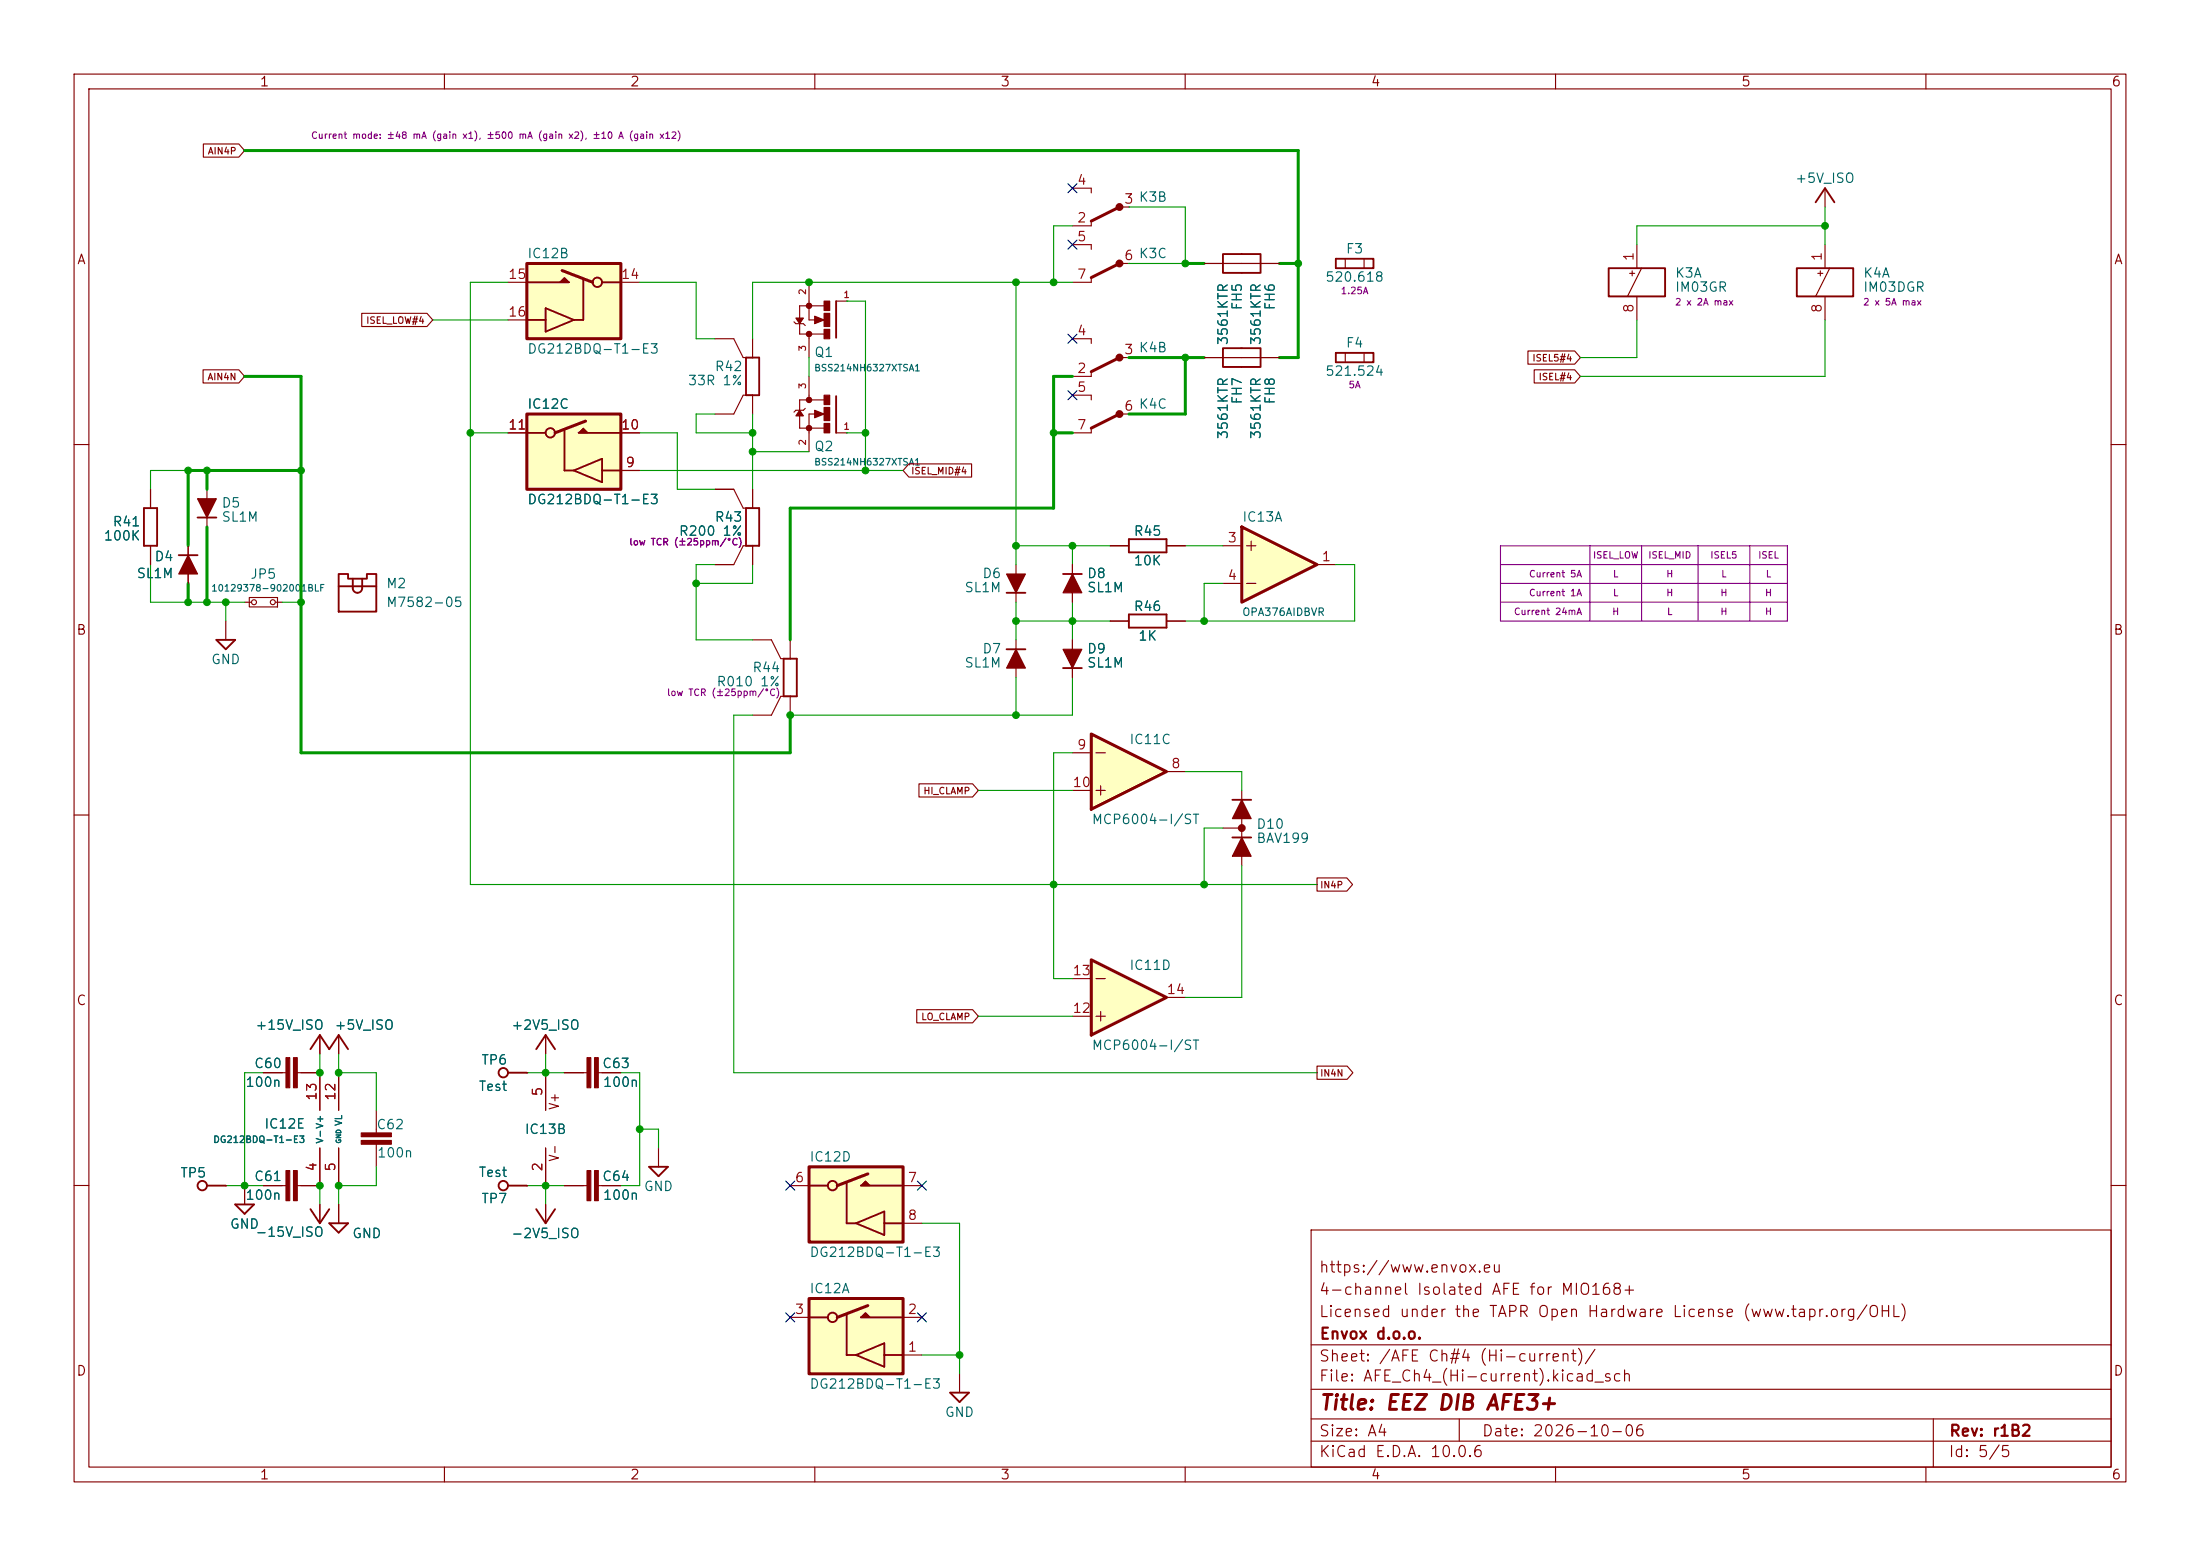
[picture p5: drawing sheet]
<svg xmlns="http://www.w3.org/2000/svg" width="297mm" height="210mm" viewBox="0 0 297 210" stroke-linecap="round" stroke-linejoin="round" font-family="sans-serif">
<g fill="none" stroke="#840000" stroke-width=".15">
<path d="M10 10h277v190h-277zM12 12h273v186h-273zM60 10v2M110 10v2M160 10v2M210 10v2M260 10v2M144.8 25.4h2.5v.6M144.8 33h2.5v.7M147.3 29.8v.7h-2.5M147.3 37.5v.6h-2.5M151.1 27.9h1.3"/>
<path d="M151.1 35.6h1.3M152.4 27.9h.1M152.4 35.6h.1M162.6 35.6h10.1M181.6 34.9v1.3M184.1 34.9v1.3M221 33v3.2M221.6 36.2l-1.9 3.8M246.4 25.4v2.5M246.4 33v3.2M247 36.2l-1.9 3.8M96.5 45.7h2.6l1.2 2.6h1.3v-2.6"/>
<path d="M96.5 55.9h2.6l1.2-2.6h1.3v2.6M167.6 48.3h5.1M181.6 47.6v1.3M184.1 47.6v1.3M221 40v3.2M246.4 40v3.2M10 60h2M144.8 76.2v5.1M149.9 73.7h2.5M157.5 73.7h2.5M285 60h2M144.8 86.4v5"/>
<path d="M149.9 83.8h2.5M157.5 83.8h2.5M10 110h2M285 110h2M10 160h2M45.7 162.6v2.5M71.1 160h.1M73.7 162.6v2.5M177 166h108v32h-108zM285 160h2M60 198v2M110 198v2"/>
<path d="M160 198v2M177 194.5h108M177 191.5h108M177 187.5h108M177 181.5h108M197 191.5v3M210 198v2M260 198v2M261 191.5v6.5"/>
</g>
<g fill="none" stroke="#840000" stroke-width=".25">
<path d="M165.1 34.3h5.1v2.5h-5.1zM180.3 34.9h5.1v1.3h-5.1zM217.2 36.2h7.6v3.8h-7.6zM242.6 36.2h7.6v3.8h-7.6zM245.1 27.3l1.3-1.9 1.2 1.9M100.7 48.3h1.8v5h-1.8zM167.6 47h2.6v2.5h-2.6M180.3 47.6h5.1v1.3h-5.1zM143.5 77.5h2.5M152.4 72.8h5.1v1.7h-5.1zM143.5 90.2h2.5M152.4 82.9h5.1v1.8h-5.1z"/>
<path d="M44.4 165.1h2.6l-1.3 1.3zM68.6 160h2.5M72.4 163.2l1.3 1.9 1.2-1.9"/>
<circle cx="67.9" cy="160" r=".63"/>
</g>
<g fill="#840000" stroke="#840000" stroke-width=".41">
<circle cx="151.1" cy="27.9" r=".33"/>
<circle cx="151.1" cy="35.6" r=".33"/>
</g>
<path d="M151.1 27.9l-3.8 1.9M151.1 35.6l-3.8 1.9" fill="none" stroke="#840000" stroke-width=".41"/>
<g fill="#840000" stroke="#840000" stroke-width=".15">
<path d="M143.5 87.6h2.5l-1.2 2.6z"/>
<path d="M144.8 77.5l1.2 2.5h-2.5z"/>
</g>
<path d="M147.3 129.5l10.2 5.1-10.2 5.1z" fill="#ffffc2"/>
<path d="M147.3 129.5l10.2 5.1-10.2 5.1z" fill="none" stroke="#840000" stroke-width=".41"/>
<path d="M144.8 137.2h2.5M144.8 132.1h2.5M148 137.2h1.2M148 132.1h1.2M148.6 136.5v1.3M157.5 134.6h2.5" fill="none" stroke="#840000" stroke-width=".15"/>
<path d="M71.1 35.6h12.7v10.1h-12.7z" fill="#ffffc2"/>
<path d="M71.1 35.6h12.7v10.1h-12.7zM75.9 36.5l4.1 1.6" fill="none" stroke="#840000" stroke-width=".41"/>
<g fill="none" stroke="#840000" stroke-width=".25">
<path d="M71.1 38.1h5.7M78.7 37.8v5.4h-1.2M81.3 38.1h2.5M71.1 43.2h2.6M73.7 41.6l3.8 1.6-3.8 1.6zM112.9 40.6v5M112.9 53.5v4.9M166.4 108h2.5M166.4 113h2.5M27.9 160h2.6M31.7 162.6h2.6l-1.3 1.2zM41.9 163.2l1.3 1.9 1.2-1.9"/>
<circle cx="80.6" cy="38.1" r=".63"/>
<circle cx="27.3" cy="160" r=".63"/>
</g>
<g fill="#840000" stroke="#840000" stroke-width=".15">
<path d="M75.6 38.1l.6-.6 .6 .6z"/>
<path d="M167.6 108l1.3 2.5h-2.5z"/>
<path d="M167.6 113l1.3 2.6h-2.5z"/>
<path d="M111.3 53.3h.7v1.3h-.7z"/>
<path d="M111.3 55h.7v1.8h-.7z"/>
<path d="M111.3 57.2h.7v1.2h-.7z"/>
<path d="M110 55.4l1.3 .5-1.3 .5z"/>
<path d="M107.9 55.4l.6 .7h-1.1z"/>
<path d="M111.3 44.5h.7v1.2h-.7z"/>
<path d="M111.3 42.3h.7v1.8h-.7z"/>
<path d="M111.3 40.6h.7v1.3h-.7z"/>
<path d="M110 42.7l1.3 .5-1.3 .5z"/>
<path d="M107.4 42.9h1.1l-.6 .8z"/>
<path d="M38.6 158h.5v4.1h-.5z"/>
<path d="M39.6 158h.5v4.1h-.5z"/>
<circle cx="109.2" cy="54" r=".36"/>
<circle cx="109.2" cy="57.8" r=".36"/>
<circle cx="109.2" cy="45.1" r=".36"/>
<circle cx="109.2" cy="41.3" r=".36"/>
</g>
<g fill="none" stroke="#840000" stroke-width=".15">
<path d="M68.6 38.1h2.5M83.8 38.1h2.6M109.2 38.1v5.1h.9M68.6 43.2h2.5M107.2 43.4l.2 .3h1.1l.2 .2M108.7 55.1l-.2 .3h-1.1l-.2 .2M109.2 45.1v3.2M109.2 50.8v3.2M110.1 55.9h-.9v5.1M111.2 54h-3.3v3.8h3.4M111.3 41.3h-3.4v3.8h3.3M112.9 58.4h1.4"/>
<path d="M112.9 40.6h1.4M114.3 58.4h.1M114.3 40.6h.1M165.1 111.8h2.5M167.6 106.7v10.1M30.5 160h.1M33 160v2.6M35.6 160h3M40.1 160h3.1M43.2 162.6v2.5"/>
</g>
<circle cx="167.6" cy="111.8" r=".33" fill="#840000" stroke="#840000" stroke-width=".41"/>
<path d="M109.2 175.3h12.7v10.1h-12.7z" fill="#ffffc2"/>
<path d="M109.2 175.3h12.7v10.1h-12.7zM117.2 176.2l-4.2 1.6" fill="none" stroke="#840000" stroke-width=".41"/>
<g fill="none" stroke="#840000" stroke-width=".25">
<path d="M100.7 68.6h1.8v5.1h-1.8zM41.9 141.6l1.3-1.9 1.2 1.9 1.3-1.9 1.3 1.9M109.2 177.8h2.6M114.3 177.5v5.4h1.3M116.2 177.8h5.7M115.6 182.9l3.8-1.6v3.2zM119.4 182.9h2.5"/>
<circle cx="112.4" cy="177.8" r=".63"/>
</g>
<path d="M116.2 177.8l.6-.6 .7 .6z" fill="#840000" stroke="#840000" stroke-width=".15"/>
<path d="M96.5 66h2.6l1.2 2.6h1.3v-2.6M96.5 76.2h2.6l1.2-2.5h1.3v2.5M43.2 139.7v2.5M45.7 139.7v2.5M106.7 177.8h2.5M121.9 177.8h2.6M121.9 182.9h2.6" fill="none" stroke="#840000" stroke-width=".15"/>
<path d="M71.1 55.9h12.7v10.1h-12.7z" fill="#ffffc2"/>
<path d="M71.1 55.9h12.7v10.1h-12.7zM79.1 56.8l-4.2 1.6" fill="none" stroke="#840000" stroke-width=".41"/>
<g fill="none" stroke="#840000" stroke-width=".25">
<path d="M71.1 58.4h2.6M76.2 58.1v5.4h1.3M78.1 58.4h5.7M19.4 68.6h1.8v5.1h-1.8zM26.7 69.9h2.5M77.5 63.5l3.8-1.6v3.2zM81.3 63.5h2.5M68.6 144.8h2.5M72.4 141.6l1.3-1.9 1.2 1.9"/>
<circle cx="74.3" cy="58.4" r=".63"/>
<circle cx="67.9" cy="144.8" r=".63"/>
</g>
<g fill="#840000" stroke="#840000" stroke-width=".15">
<path d="M78.1 58.4l.6-.6 .7 .6z"/>
<path d="M48.8 152.9h4v.5h-4z"/>
<path d="M48.8 153.9h4v.5h-4z"/>
<path d="M38.6 142.7h.5v4.1h-.5z"/>
<path d="M39.6 142.7h.5v4.1h-.5z"/>
<path d="M26.7 67.3h2.5l-1.3 2.6z"/>
</g>
<g fill="none" stroke="#840000" stroke-width=".15">
<path d="M68.6 58.4h2.5M83.8 58.4h2.6M20.3 66v2.6M20.3 73.7v2.5M27.9 66v5.1M83.8 63.5h2.6M73.7 139.7v2.5M35.6 144.8h3M40.1 144.8h3.1v5.1M43.2 154.9v5.1M45.7 144.8v5.1M45.7 154.9v5.1"/>
<path d="M50.8 149.9v3M50.8 154.4v3.1M71.1 144.8h.1"/>
</g>
<path d="M147.3 99.1l10.2 5-10.2 5.1z" fill="#ffffc2"/>
<path d="M147.3 99.1l10.2 5-10.2 5.1z" fill="none" stroke="#840000" stroke-width=".41"/>
<g fill="none" stroke="#840000" stroke-width=".15">
<path d="M137.2 76.2v5.1M33 81.3h.9M33.7 80.6h3.8v1.3h-3.8zM37.2 81.3h.9M137.2 86.4v5M144.8 106.7h2.5M144.8 101.6h2.5M148 106.7h1.2M148 101.6h1.2M148.6 106v1.3M157.5 104.1h2.5M73.7 144.8v5.1"/>
<path d="M73.7 154.9v5.1M76.2 144.8h3M80.8 144.8h3M76.2 160h3M80.8 160h3"/>
<circle cx="34.3" cy="81.3" r=".33"/>
<circle cx="36.8" cy="81.3" r=".33"/>
</g>
<path d="M45.7 77.5h1.3v.6h2.5v-.6h1.3v5.1h-5.1zM45.7 79.1h5.1M47.6 78.1v1.3a.64 .64 0 0 0 .7 .6M48.9 78.1v1.3a.63 .63 0 0 1-.6 .6M135.9 87.6h2.5M135.9 80h2.5" fill="none" stroke="#840000" stroke-width=".25"/>
<g fill="#840000" stroke="#840000" stroke-width=".15">
<path d="M137.2 87.6l1.2 2.6h-2.5z"/>
<path d="M135.9 77.5h2.5l-1.2 2.5z"/>
<path d="M80.3 142.7h.5v4.1h-.5z"/>
<path d="M79.2 142.7h.6v4.1h-.6z"/>
<path d="M80.3 158h.5v4.1h-.5z"/>
<path d="M79.2 158h.6v4.1h-.6z"/>
</g>
<path d="M109.2 157.5h12.7v10.1h-12.7z" fill="#ffffc2"/>
<path d="M109.2 157.5h12.7v10.1h-12.7zM117.2 158.4l-4.2 1.6" fill="none" stroke="#840000" stroke-width=".41"/>
<g fill="none" stroke="#840000" stroke-width=".25">
<path d="M114.3 159.7v5.4h1.3M109.2 160h2.6M115.6 165.1l3.8-1.6v3.2zM116.2 160h5.7M119.4 165.1h2.5M128.3 188h2.5l-1.3 1.2z"/>
<circle cx="112.4" cy="160" r=".63"/>
</g>
<path d="M116.2 160l.6-.6 .7 .6z" fill="#840000" stroke="#840000" stroke-width=".15"/>
<path d="M106.7 160h2.5M121.9 160h2.6M121.9 165.1h2.6M129.5 185.4v2.6" fill="none" stroke="#840000" stroke-width=".15"/>
<path d="M167.6 71.1l10.2 5.1-10.2 5.1z" fill="#ffffc2"/>
<g fill="none" stroke="#840000" stroke-width=".15">
<path d="M27.5 19.4h4.7l.8 .9-.8 .9h-4.7zM162.6 35.6h10.1M27.4 49.9h4.8l.8 .9-.8 .9h-4.8zM48.8 42.3h8.8l.8 .9-.8 .9h-8.8zM68.6 58.4h2.5M83.8 58.4h2.6M144.8 45.7h2.5v.7M144.8 53.3h2.5v.7M147.3 50.2v.6h-2.5M147.3 57.8v.6h-2.5M151.1 48.3h1.3M151.1 55.9h1.3"/>
<path d="M152.4 55.9h.1M152.4 48.3h.1M162.6 48.3h10.1M206.3 47.4h6.3l.8 .9-.8 .8h-6.3zM207.1 49.9h5.5l.8 .9-.8 .9h-5.5zM20.3 66v2.6M20.3 73.7v2.5M25.4 73.7v5M83.8 63.5h2.6M96.5 76.2h2.6M96.5 66h2.6M101.6 66v2.6"/>
<path d="M101.6 73.7v2.5M122.7 62.6h8.5v1.8h-8.5l-.8-.9zM144.8 76.2v5.1M149.9 73.7h2.5M157.5 73.7h2.5M165.1 73.7h2.5M165.1 78.7h2.5M168.3 73.7h1.2M168.3 78.7h1.2M168.9 73v1.3M177.8 76.2h2.5M30.5 83.8v2.6"/>
<path d="M101.6 86.4h2.5l1.3 2.5h1.3v-2.5M101.6 96.5h2.5l1.3-2.5h1.3v2.5M144.8 86.4v5M149.9 83.8h2.5M157.5 83.8h2.5M124.1 105.8h7.2l.8 .9-.8 .9h-7.2zM177.8 118.5h4l.8 .9-.8 .9h-4zM43.2 139.7v2.5M45.7 139.7v2.5M73.7 139.7v2.5M123.8 136.3h7.5l.8 .9-.8 .8h-7.5zM35.6 144.8h2.5"/>
<path d="M40.6 144.8h2.6v5.1M43.2 154.9v5.1h-2.6M45.7 144.8v5.1M45.7 154.9v5.1M71.1 144.8h.1M73.7 144.8v5.1M73.7 154.9v5.1M76.2 144.8h2.5M81.3 144.8h2.5M88.9 154.9v2.6M177.8 143.9h4.1l.7 .9-.7 .9h-4.1zM30.5 160h.1"/>
<path d="M33 160v2.6M35.6 160h2.5M43.2 162.6v2.5M45.7 162.6v2.5M71.1 160h.1M73.7 162.6v2.5M76.2 160h2.5M81.3 160h2.5"/>
</g>
<path d="M151.1 55.9l-3.8 1.9M151.1 48.3l-3.8 1.9M167.6 71.1l10.2 5.1-10.2 5.1z" fill="none" stroke="#840000" stroke-width=".41"/>
<path d="M167.6 47h-2.5v2.5h2.5M24.1 74.9h2.6M29.2 86.4h2.5l-1.2 1.2zM105.8 88.9h1.8v5.1h-1.8zM87.6 157.5h2.6l-1.3 1.3z" fill="none" stroke="#840000" stroke-width=".25"/>
<g fill="#840000" stroke="#840000" stroke-width=".41">
<circle cx="151.1" cy="55.9" r=".33"/>
<circle cx="151.1" cy="48.3" r=".33"/>
</g>
<path d="M25.4 74.9l1.3 2.6h-2.6z" fill="#840000" stroke="#840000" stroke-width=".15"/>
<path d="M202.6 76.2h38.7M202.6 78.7h38.7M202.6 73.7h38.7v10.1h-38.7zM214.6 73.7v10.1M221.6 73.7v10.1M229.2 73.7v10.1M236.2 73.7v10.1M202.6 81.3h38.7" fill="none" stroke="#840084" stroke-width=".15"/>
<g fill="none" stroke="#009600" stroke-width=".15">
<path d="M68.6 38.1h-5.1v81.3h114.3M86.4 38.1h7.6v7.6h2.5M137.2 38.1v38.1M144.8 30.5h-2.6v7.6M144.8 38.1h-43.2v7.6M152.4 27.9h7.6v7.7h-7.6M246.4 30.5h-25.4v2.5M246.4 27.9v5.1M58.4 43.2h10.2M63.5 58.4h5.1M86.4 58.4h5v7.6h5.1M96.5 55.9h-2.5v2.5h7.6"/>
<path d="M101.6 55.9v10.1M109.2 48.3v2.5M114.3 58.4h2.5M114.3 40.6h2.5v22.9M221 43.2v5.1h-7.6M246.4 43.2v7.6h-33M20.3 76.2v5.1h12.7M25.4 63.5h-5.1v2.5M86.4 63.5h35.5M96.5 76.2h-2.5v10.2h7.6M101.6 76.2v2.5h-7.6M101.6 61h7.6"/>
<path d="M137.2 73.7h12.7M144.8 73.7v2.5M160 73.7h5.1M165.1 78.7h-2.5v5.1M180.3 76.2h2.6v7.6h-22.9M30.5 81.3v2.5M38.1 81.3h2.5M101.6 96.5h-2.5v48.3h78.7M137.2 81.3v5.1M137.2 91.4v5.1M137.2 83.8h12.7M144.8 81.3v5.1"/>
<path d="M144.8 91.4v5.1h-38.1M132.1 106.7h12.7M144.8 101.6h-2.6v30.5h2.6M160 104.1h7.6v2.6M165.1 111.8h-2.5v7.6M167.6 116.8v17.8h-7.6M132.1 137.2h12.7M35.6 144.8h-2.6v15.2M43.2 142.2v2.6M45.7 142.2v2.6h5.1v5.1M50.8 157.5v2.5h-5.1v2.6M71.1 144.8h5.1"/>
<path d="M73.7 142.2v2.6M83.8 144.8h2.6v15.2h-2.6M86.4 152.4h2.5v2.5M30.5 160h5.1M43.2 160v2.6M71.1 160h5.1M73.7 160v2.6M124.5 165.1h5v20.3M124.5 182.9h5"/>
</g>
<path d="M33 20.3h142.3v28h-2.6M160 35.6h2.6M172.7 35.6h2.6M33 50.8h7.6v50.8h66.1v-5.1M142.2 58.4h2.6M144.8 50.8h-2.6v17.8h-35.5v17.8M152.4 48.3h10.2M160 48.3v7.6h-7.6M25.4 78.7v2.6M27.9 63.5v2.5M27.9 71.1v10.2M40.6 63.5h-15.2v10.2" fill="none" stroke="#009600" stroke-width=".41"/>
<g fill="none" stroke="#000084" stroke-width=".15">
<path d="M144.2 24.8l1.2 1.2M144.2 32.4l1.2 1.2M145.4 24.8l-1.2 1.2M145.4 32.4l-1.2 1.2M144.2 52.7l1.2 1.2M144.2 45.1l1.2 1.2M145.4 52.7l-1.2 1.2M145.4 45.1l-1.2 1.2M106.1 159.4l1.2 1.2M107.3 159.4l-1.2 1.2M123.9 159.4l1.2 1.2M125.1 159.4l-1.2 1.2"/>
<path d="M106.1 177.2l1.2 1.2M107.3 177.2l-1.2 1.2M123.9 177.2l1.2 1.2M125.1 177.2l-1.2 1.2"/>
</g>
<g fill="#009600" stroke="#009600" stroke-width=".14">
<circle cx="30.5" cy="81.3" r=".46"/>
<circle cx="27.9" cy="81.3" r=".46"/>
<circle cx="27.9" cy="63.5" r=".46"/>
<circle cx="40.6" cy="63.5" r=".46"/>
<circle cx="25.4" cy="63.5" r=".46"/>
<circle cx="25.4" cy="81.3" r=".46"/>
<circle cx="142.2" cy="58.4" r=".46"/>
<circle cx="246.4" cy="30.5" r=".46"/>
<circle cx="160" cy="35.6" r=".46"/>
<circle cx="160" cy="48.3" r=".46"/>
<circle cx="175.3" cy="35.6" r=".46"/>
<circle cx="142.2" cy="38.1" r=".46"/>
<circle cx="45.7" cy="160" r=".46"/>
<circle cx="33" cy="160" r=".46"/>
<circle cx="45.7" cy="144.8" r=".46"/>
<circle cx="43.2" cy="160" r=".46"/>
<circle cx="43.2" cy="144.8" r=".46"/>
<circle cx="94" cy="78.7" r=".46"/>
<circle cx="137.2" cy="83.8" r=".46"/>
<circle cx="137.2" cy="73.7" r=".46"/>
<circle cx="106.7" cy="96.5" r=".46"/>
<circle cx="137.2" cy="96.5" r=".46"/>
<circle cx="162.6" cy="119.4" r=".46"/>
<circle cx="162.6" cy="83.8" r=".46"/>
<circle cx="116.8" cy="58.4" r=".46"/>
<circle cx="101.6" cy="61" r=".46"/>
<circle cx="116.8" cy="63.5" r=".46"/>
<circle cx="101.6" cy="58.4" r=".46"/>
<circle cx="144.8" cy="83.8" r=".46"/>
<circle cx="142.2" cy="119.4" r=".46"/>
<circle cx="144.8" cy="73.7" r=".46"/>
<circle cx="109.2" cy="38.1" r=".46"/>
<circle cx="137.2" cy="38.1" r=".46"/>
<circle cx="40.6" cy="81.3" r=".46"/>
<circle cx="63.5" cy="58.4" r=".46"/>
<circle cx="73.7" cy="160" r=".46"/>
<circle cx="86.4" cy="152.4" r=".46"/>
<circle cx="129.5" cy="182.9" r=".46"/>
<circle cx="73.7" cy="144.8" r=".46"/>
</g>
<text font-size="2" fill="#840000" x="178" y="190.8">Title: EEZ DIB AFE3+</text>
<g font-size="1.5" fill="#840000">
<text x="178" y="172.1">https://www.envox.eu</text>
<text x="178" y="178.1">Licensed under the TAPR Open Hardware License (www.tapr.org/OHL)</text>
<text x="178" y="175.1">4-channel Isolated AFE for MIO168+</text>
<text x="178" y="184.1">Sheet: /AFE Ch#4 (Hi-current)/</text>
<text x="178" y="181.1">Envox d.o.o.</text>
<text x="178" y="186.8">File: AFE_Ch4_(Hi-current).kicad_sch</text>
<text x="178" y="197">KiCad E.D.A. 10.0.6</text>
<text x="178" y="194.2">Size: A4</text>
<text x="200" y="194.2">Date: 2026-10-06</text>
<text x="263" y="197">Id: 5/5</text>
<text x="263" y="194.2">Rev: r1B2</text>
</g>
<g font-size="1.3" fill="#840000">
<text x="35" y="12">1</text>
<text x="85" y="12">2</text>
<text x="135" y="12">3</text>
<text x="185" y="12">4</text>
<text x="235" y="12">5</text>
<text x="285" y="12">6</text>
<text x="10.3" y="36">A</text>
<text x="285.3" y="36">A</text>
<text x="10.2" y="86">B</text>
<text x="285.2" y="86">B</text>
<text x="10.2" y="136">C</text>
<text x="285.2" y="136">C</text>
<text x="75.8" y="149.9" transform="rotate(-90 75.8 149.9)">V+</text>
<text x="75.8" y="156.9" transform="rotate(-90 75.8 156.9)">V-</text>
<text x="10.2" y="186">D</text>
<text x="285.2" y="186">D</text>
<text x="35" y="200">1</text>
<text x="85" y="200">2</text>
<text x="135" y="200">3</text>
<text x="185" y="200">4</text>
<text x="235" y="200">5</text>
<text x="285" y="200">6</text>
</g>
<g font-size="1.3" fill="#a90000">
<text x="145.3" y="25.3">4</text>
<text x="151.7" y="27.8">3 K3B</text>
<text x="145.3" y="30.3">2</text>
<text x="145.3" y="32.9">5</text>
<text x="151.7" y="35.4">6 K3C</text>
<text x="220.8" y="35.3" transform="rotate(-90 220.8 35.3)">1</text>
<text x="246.2" y="35.3" transform="rotate(-90 246.2 35.3)">1</text>
<text x="68.5" y="38">15</text>
<text x="83.8" y="38">14</text>
<text x="145.3" y="38">7</text>
<text x="68.5" y="43">16</text>
<text x="145.3" y="45.6">4</text>
<text x="220.8" y="42.3" transform="rotate(-90 220.8 42.3)">8</text>
<text x="246.2" y="42.3" transform="rotate(-90 246.2 42.3)">8</text>
<text x="145.3" y="53.2">5</text>
<text x="145.3" y="50.7">2</text>
<text x="151.7" y="48.1">3 K4B</text>
<text x="68.5" y="58.3">11</text>
<text x="83.8" y="58.3">10</text>
<text x="145.3" y="58.3">7</text>
<text x="151.7" y="55.7">6 K4C</text>
<text x="84.4" y="63.4">9</text>
<text x="165.6" y="73.5">3</text>
<text x="178.3" y="76.1">1</text>
<text x="165.6" y="78.6">4</text>
<text x="145.3" y="101.5">9</text>
<text x="144.7" y="106.5">10</text>
<text x="158" y="104">8</text>
<text x="144.7" y="131.9">13</text>
<text x="144.7" y="137">12</text>
<text x="157.4" y="134.5">14</text>
<text x="43" y="148.7" transform="rotate(-90 43 148.7)">13</text>
<text x="45.6" y="148.7" transform="rotate(-90 45.6 148.7)">12</text>
<text x="73.5" y="148.1" transform="rotate(-90 73.5 148.1)">5</text>
<text x="43" y="158.2" transform="rotate(-90 43 158.2)">4</text>
<text x="45.6" y="158.2" transform="rotate(-90 45.6 158.2)">5</text>
<text x="73.5" y="158.2" transform="rotate(-90 73.5 158.2)">2</text>
<text x="107.2" y="159.9">6</text>
<text x="122.5" y="159.9">7</text>
<text x="122.5" y="165">8</text>
<text x="107.2" y="177.7">3</text>
<text x="122.5" y="177.7">2</text>
<text x="122.5" y="182.7">1</text>
</g>
<g font-size="1.3" fill="#006464">
<text x="242.3" y="25">+5V_ISO</text>
<text x="71.1" y="35.2">IC12B</text>
<text x="181.6" y="34.5">F3</text>
<text x="168" y="42" transform="rotate(-90 168 42)">FH5</text>
<text x="172.4" y="42" transform="rotate(-90 172.4 42)">FH6</text>
<text x="178.8" y="38.3">520.618</text>
<text x="226" y="37.8">K3A</text>
<text x="226" y="39.7">IM03GR</text>
<text x="251.4" y="37.8">K4A</text>
<text x="251.4" y="39.7">IM03DGR</text>
<text x="166.1" y="46.7" transform="rotate(-90 166.1 46.7)">3561KTR</text>
<text x="170.5" y="46.7" transform="rotate(-90 170.5 46.7)">3561KTR</text>
<text x="181.6" y="47.2">F4</text>
<text x="71.1" y="48">DG212BDQ-T1-E3</text>
<text x="92.8" y="52.3">33R 1%</text>
<text x="96.4" y="50.4">R42</text>
<text x="109.8" y="48.5">Q1</text>
<text x="178.8" y="51">521.524</text>
<text x="71.1" y="55.5">IC12C</text>
<text x="166.1" y="59.4" transform="rotate(-90 166.1 59.4)">3561KTR</text>
<text x="168" y="54.7" transform="rotate(-90 168 54.7)">FH7</text>
<text x="170.5" y="59.4" transform="rotate(-90 170.5 59.4)">3561KTR</text>
<text x="172.4" y="54.7" transform="rotate(-90 172.4 54.7)">FH8</text>
<text x="109.8" y="61.2">Q2</text>
<text x="15.1" y="71.4">R41</text>
<text x="29.8" y="68.8">D5</text>
<text x="29.8" y="70.7">SL1M</text>
<text x="71.1" y="68.4">DG212BDQ-T1-E3</text>
<text x="96.4" y="70.7">R43</text>
<text x="167.6" y="70.7">IC13A</text>
<text x="13.9" y="73.3">100K</text>
<text x="20.8" y="76.1">D4</text>
<text x="91.6" y="72.6">R200 1%</text>
<text x="153" y="72.6">R45</text>
<text x="153" y="76.6">10K</text>
<text x="18.4" y="78.3">SL1M</text>
<text x="33.7" y="78.4">JP5</text>
<text x="52.1" y="79.7">M2</text>
<text x="52.1" y="82.2">M7582-05</text>
<text x="130.1" y="80.2">SL1M</text>
<text x="132.5" y="78.3">D6</text>
<text x="146.7" y="78.3">D8</text>
<text x="146.7" y="80.2">SL1M</text>
<text x="153" y="82.8">R46</text>
<text x="28.4" y="90">GND</text>
<text x="132.5" y="88.5">D7</text>
<text x="146.7" y="88.5">D9</text>
<text x="153.6" y="86.8">1K</text>
<text x="96.6" y="92.9">R010 1%</text>
<text x="101.5" y="91">R44</text>
<text x="130.1" y="90.4">SL1M</text>
<text x="146.7" y="90.4">SL1M</text>
<text x="152.4" y="100.7">IC11C</text>
<text x="147.3" y="111.5">MCP6004-I/ST</text>
<text x="169.5" y="112.2">D10</text>
<text x="169.5" y="114.1">BAV199</text>
<text x="152.4" y="131.2">IC11D</text>
<text x="34.4" y="139.3">+15V_ISO</text>
<text x="45.1" y="139.3">+5V_ISO</text>
<text x="68.9" y="139.3">+2V5_ISO</text>
<text x="147.3" y="142">MCP6004-I/ST</text>
<text x="33" y="147">100n</text>
<text x="34.2" y="144.5">C60</text>
<text x="64.5" y="147.6">Test</text>
<text x="64.9" y="144">TP6</text>
<text x="81.2" y="144.5">C63</text>
<text x="81.3" y="147">100n</text>
<text x="35.6" y="152.6">IC12E</text>
<text x="50.7" y="152.7">C62</text>
<text x="70.8" y="153.4">IC13B</text>
<text x="24.3" y="159.2">TP5</text>
<text x="34.2" y="159.7">C61</text>
<text x="50.8" y="156.5">100n</text>
<text x="64.5" y="159.2">Test</text>
<text x="81.2" y="159.7">C64</text>
<text x="86.8" y="161.1">GND</text>
<text x="109.2" y="157.1">IC12D</text>
<text x="31" y="166.2">GND</text>
<text x="33" y="162.3">100n</text>
<text x="34.4" y="167.2">-15V_ISO</text>
<text x="47.5" y="167.4">GND</text>
<text x="64.9" y="162.7">TP7</text>
<text x="68.9" y="167.4">-2V5_ISO</text>
<text x="81.3" y="162.3">100n</text>
<text x="109.2" y="170">DG212BDQ-T1-E3</text>
<text x="109.2" y="174.9">IC12A</text>
<text x="109.2" y="187.7">DG212BDQ-T1-E3</text>
<text x="127.5" y="191.6">GND</text>
</g>
<text font-size="1" fill="#006464" x="167.6" y="83.4">OPA376AIDBVR</text>
<g font-size=".9" fill="#840000">
<text x="28" y="21.1">AIN4P</text>
<text x="219.7" y="37.5">+</text>
<text x="245.1" y="37.5">+</text>
<text x="49.4" y="43.9">ISEL_LOW#4</text>
<text x="27.9" y="51.5">AIN4N</text>
<text x="206.8" y="49">ISEL5#4</text>
<text x="207.6" y="51.5">ISEL#4</text>
<text x="122.9" y="64.2">ISEL_MID#4</text>
<text x="124.6" y="107.4">HI_CLAMP</text>
<text x="178.1" y="120.1">IN4P</text>
<text x="124.3" y="137.9">LO_CLAMP</text>
<text x="178.1" y="145.5">IN4N</text>
</g>
<g font-size=".9" fill="#840084">
<text x="41.9" y="19">Current mode: ±48 mA (gain x1), ±500 mA (gain x2), ±10 A (gain x12)</text>
<text x="180.9" y="39.9">1.25A</text>
<text x="226" y="41.4">2 x 2A max</text>
<text x="251.4" y="41.4">2 x 5A max</text>
<text x="182" y="52.6">5A</text>
<text x="84.9" y="73.8">low TCR (±25ppm/°C)</text>
<text x="215" y="75.6">ISEL_LOW</text>
<text x="222.4" y="75.6">ISEL_MID</text>
<text x="230.8" y="75.6">ISEL5</text>
<text x="237.3" y="75.6">ISEL</text>
<text x="204.3" y="83.2">Current 24mA</text>
<text x="206.3" y="78.1">Current 5A</text>
<text x="206.3" y="80.7">Current 1A</text>
<text x="217.6" y="83.2">H</text>
<text x="217.7" y="78.1">L</text>
<text x="217.7" y="80.7">L</text>
<text x="224.9" y="78.1">H</text>
<text x="224.9" y="80.7">H</text>
<text x="225" y="83.2">L</text>
<text x="232.2" y="80.7">H</text>
<text x="232.2" y="83.2">H</text>
<text x="232.3" y="78.1">L</text>
<text x="238.2" y="80.7">H</text>
<text x="238.2" y="83.2">H</text>
<text x="238.3" y="78.1">L</text>
<text x="90" y="94.1">low TCR (±25ppm/°C)</text>
</g>
<g font-size=".9" fill="#a90000">
<text x="109" y="39.9" transform="rotate(-90 109 39.9)">2</text>
<text x="113.8" y="40.4">1</text>
<text x="109" y="47.5" transform="rotate(-90 109 47.5)">3</text>
<text x="109" y="52.6" transform="rotate(-90 109 52.6)">3</text>
<text x="113.8" y="58.2">1</text>
<text x="109" y="60.2" transform="rotate(-90 109 60.2)">2</text>
</g>
<g font-size=".9" fill="#006464">
<text x="109.8" y="50.3">BSS214NH6327XTSA1</text>
<text x="109.8" y="63">BSS214NH6327XTSA1</text>
<text x="28.4" y="80">10129378-902001BLF</text>
<text x="28.7" y="154.5">DG212BDQ-T1-E3</text>
<text x="43.9" y="154.4" transform="rotate(-90 43.9 154.4)">V-V+</text>
<text x="46.4" y="152" transform="rotate(-90 46.4 152)">VL</text>
</g>
<text font-size=".6" fill="#006464" x="46.2" y="154.4" transform="rotate(-90 46.2 154.4)">GND</text>
</svg>
